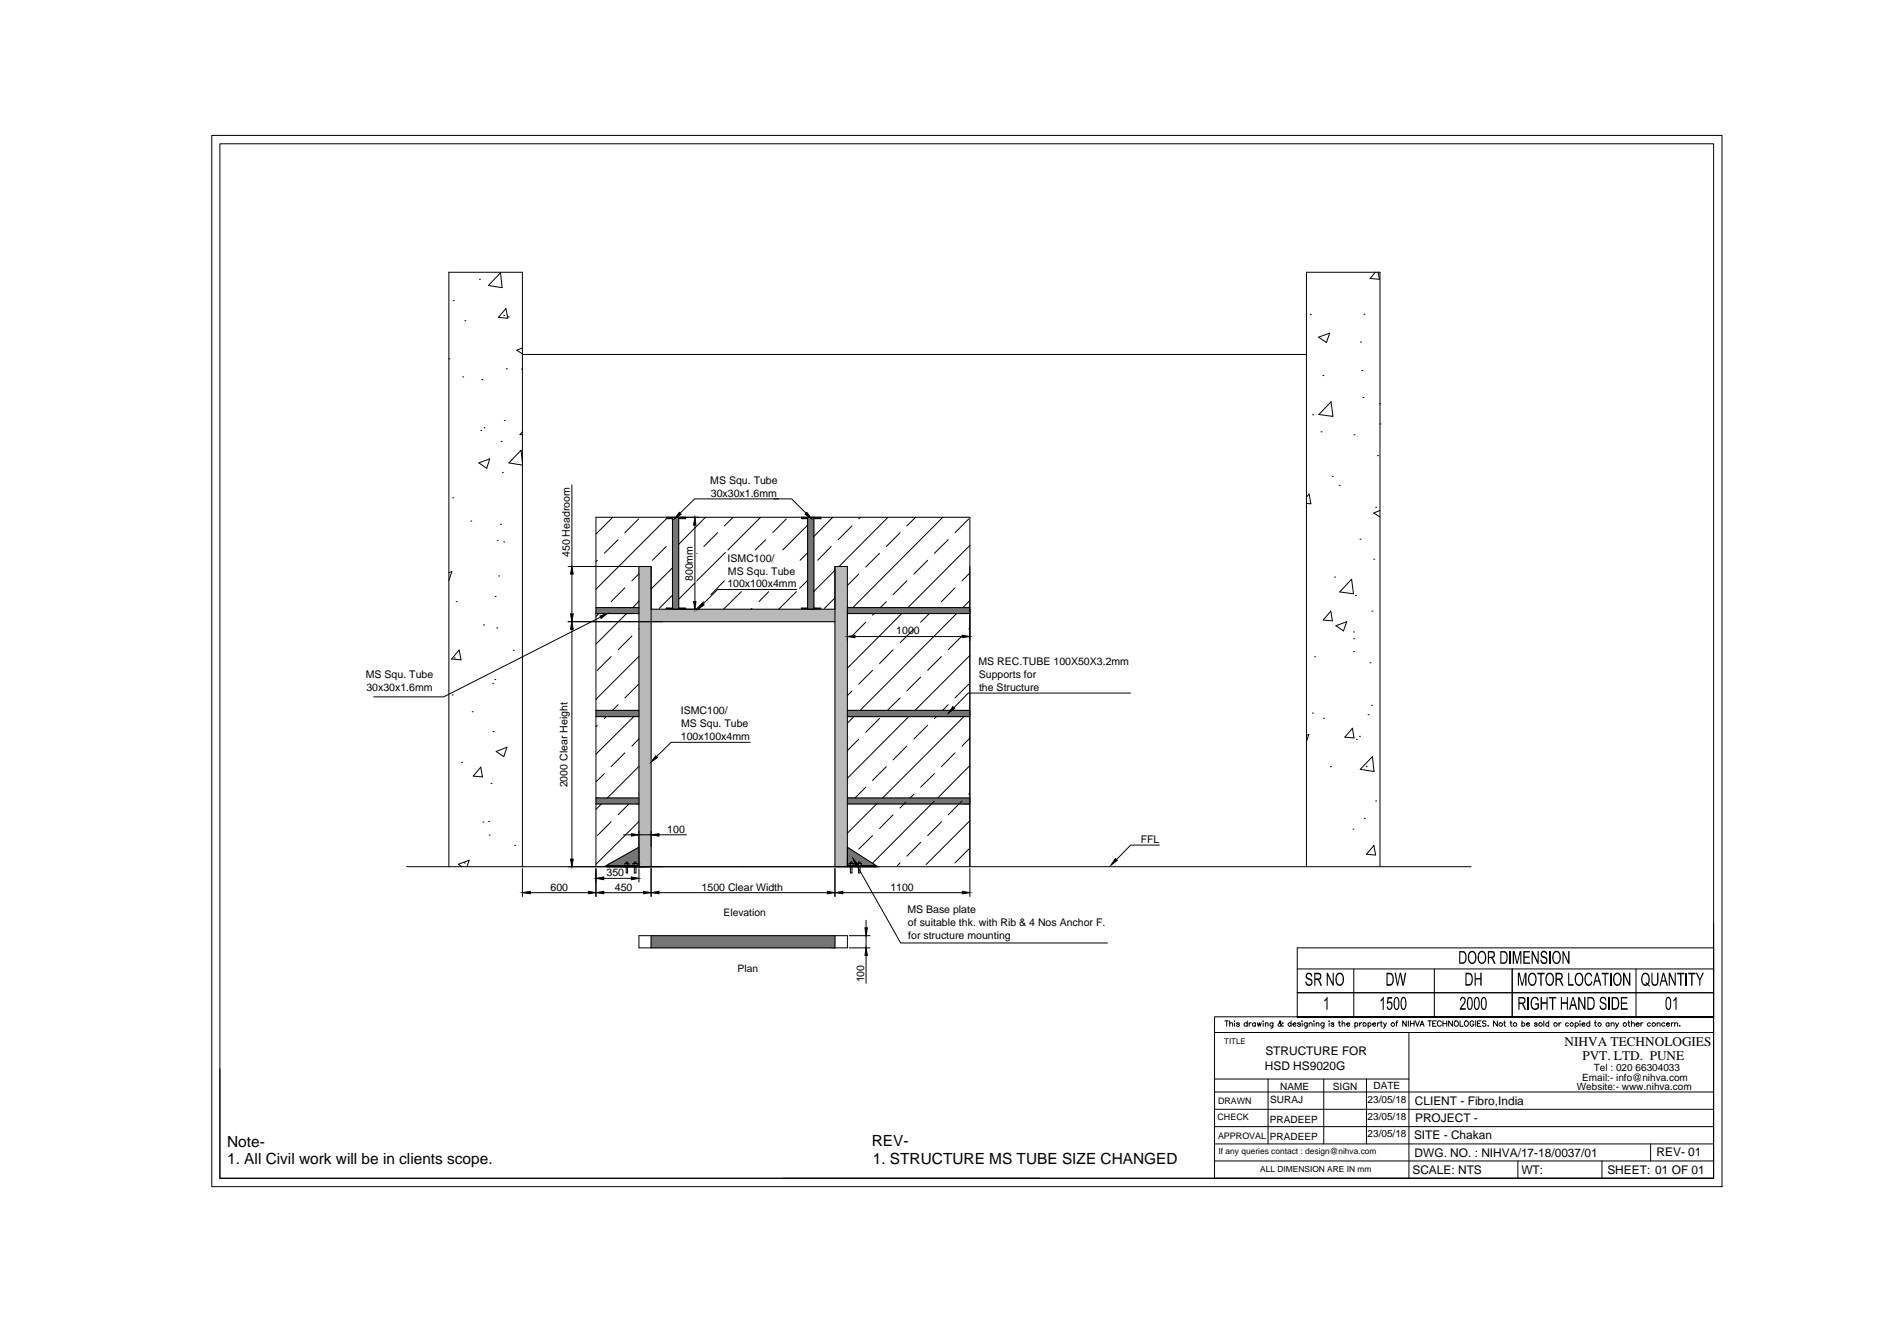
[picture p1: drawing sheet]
<svg xmlns="http://www.w3.org/2000/svg" width="297mm" height="210mm" viewBox="0 0 297 210" stroke-linecap="round" stroke-linejoin="round" font-family="sans-serif">
<!-- layer: 0 -->
<g fill="#b9b9b9" stroke="#b9b9b9" stroke-width=".16">
<path d="M102 95.4v1.9h28.7zM102 95.4h28.7v1.9z"/>
<path d="M130.7 88.7v47h2zM130.7 88.7h2v47z"/>
<path d="M100 88.7v47h2zM100 88.7h2v47z"/>
</g>
<g fill="#757575" stroke="#757575" stroke-width=".16">
<path d="M95.9 134.9l4.1-2.3v2.3z"/>
<path d="M132.7 132.6l3.6 2.3h-3.6z"/>
<path d="M105.3 81v14.4h1zM105.3 81h1v14.4z"/>
<path d="M93.3 95.1v.9h6.7zM93.3 95.1h6.7v.9z"/>
<path d="M93.3 111.2v1h6.7zM93.3 111.2h6.7v1z"/>
<path d="M93.3 124.9v.9h6.7zM93.3 124.9h6.7v.9z"/>
<path d="M132.7 124.9v.9h19.2zM132.7 124.9h19.2v.9z"/>
<path d="M132.7 111.2v1h19.2zM132.7 111.2h19.2v1z"/>
<path d="M132.7 95.1v.9h19.2zM132.7 95.1h19.2v.9z"/>
<path d="M126.5 81v14.4h.9zM126.5 81h.9v14.4z"/>
<path d="M99.6 134.9v.3h.4zM99.6 134.9h.4v.3z"/>
<path d="M98.3 134.9v.3h1zM98.3 134.9h1v.3z"/>
<path d="M95.5 135.2h2.6l-2.2-.3zM95.9 134.9h2.2v.3z"/>
<path d="M99.8 135.2v.3h.2zM99.8 135.2h.2v.3z"/>
<path d="M98.5 135.2v.3h.6zM98.5 135.2h.6v.3z"/>
<path d="M94.9 135.5h2.9l-2.3-.3zM95.5 135.2h2.3v.3z"/>
<path d="M132.7 135.5v.2h.5zM132.7 135.5h.5v.2z"/>
<path d="M134.7 135.5v.2h2.5zM134.7 135.5h2.5v.2z"/>
<path d="M133.4 135.5v.2h1zM133.4 135.5h1v.2z"/>
<path d="M134.7 134.9v.3h2zM134.7 134.9h1.6l.4 .3z"/>
<path d="M133.4 134.9v.3h1zM133.4 134.9h1v.3z"/>
<path d="M132.7 134.9v.3h.5zM132.7 134.9h.5v.3z"/>
<path d="M134.9 135.2v.3h2.3zM134.9 135.2h1.8l.5 .3z"/>
<path d="M133.6 135.2v.3h.7zM133.6 135.2h.7v.3z"/>
<path d="M132.7 135.2v.3h.2zM132.7 135.2h.2v.3z"/>
<path d="M94.9 135.5v.2h3.2zM94.9 135.5h3.2v.2z"/>
<path d="M99.6 135.5v.2h.4zM99.6 135.5h.4v.2z"/>
<path d="M98.3 135.5v.2h1zM98.3 135.5h1v.2z"/>
<path d="M102 146.5v1.9h28.7zM102 146.5h28.7v1.9z"/>
<path d="M104.3 95.2v.2h1zM104.3 95.2h1v.2z"/>
<path d="M127.4 95.2v.2h1.1zM127.4 95.2h1.1v.2z"/>
<path d="M125.5 95.2v.2h1zM125.5 95.2h1v.2z"/>
<path d="M127.4 81v.2h1.1zM127.4 81h1.1v.2z"/>
<path d="M125.5 81v.2h1zM125.5 81h1v.2z"/>
<path d="M104.3 81v.2h1zM104.3 81h1v.2z"/>
<path d="M106.3 81v.2h1.1zM106.3 81h1.1v.2z"/>
<path d="M106.3 95.2v.2h1.1zM106.3 95.2h1.1v.2z"/>
</g>
<g fill="none" stroke="#000" stroke-width=".16">
<path d="M33.2 21.2h236.4v164.5h-236.4zM34.4 22.5h233.9v161.9h-233.9zM70.3 56.2h.1M71 47.1h.1M72.4 59h.1M72.8 50.2h.1M75.1 43.7h.1M75.5 59.4h.1M78.4 42.7l.2 2.3-2.1-.3zM78.9 49.4h.1M79.2 48.3l.3 1.5-1.5-.1zM79.3 57.7h.1"/>
<path d="M79.6 49.6h.1M81.7 57.8h.1M81.8 54.5l-.9 .3 .9 .6M81.8 55.5h122.8M205.2 49.2h.1M206.5 52.8l1.7-.7-.5 1.5zM207.2 58.8h.1M213 53.5h.1M213.2 58h.1M213.6 49.2h.1M215.4 42.6l-.9 1 1.5 .1-.2-1.1M70.9 77.9h.1"/>
<path d="M75 72.5l1.7-.7-.5 1.5zM75.3 67.4h.1M75.8 67h.1M78.5 69.1h.1M78.7 73.9h.1M79 65.8h.1M81.8 72.4l-.2-1.9-1.9 2 2.1 .3M81.8 67.6l-.4 .4 .4 .1M89.5 75.9v12.8M121.2 78.1h2.8l2.2 2.2M121.9 78.1h-13.1l-2.3 2.2M204.6 77.8l.4-.5 .2 1.6"/>
<path d="M204.6 78.8l.7 .1M205.5 64.9h.1M206.9 67.6h.1M208.4 62.9l.3 2.3-2.2-.3zM208.6 74.6h.1M209.7 76h.1M212 68.1h.1M213.4 62.2h.1M215.4 79.4h.1M215.7 71.3h.1M216 63.2h.1M216.1 66.4h.1"/>
<path d="M216.1 79.9l-1 .4 1 .6M70.3 89.6l.5-.1-.5 1.4M71.4 94.2h.1M73.7 81.6h.1M75.7 97.8h.1M77.5 93.4h.1M77.8 98.3h.1M77.9 84.6h.1M78.1 90.2h.1M78.4 82.1h.1M78.9 84.8h.1M89 88.7h13v47"/>
<path d="M89 97.3h41.7M89.5 89.9v6.2M89.5 98.5v36M93.3 95.1h6.7M93.3 96h6.7M93.5 87.7l-.2 .2M93.8 96l-.5 .5M94 96.6l-24.5 12.5h-11M95.9 81l-2.6 2.6M96.8 84.5l-2.2 2.1M97.8 92l-2.1 2.2M98.1 96l-4.8 4.8"/>
<path d="M98.9 99.6l-2.1 2.1M100 81.2l-2.2 2.2M100 94.1l-.9 1M100 89.8l-1.1 1.1M100 98.4v.1M100 88.7v47M102 95.4h28.7M104.3 85.5l-2.1 2.2M104.6 81l-11.3 11.2M105.3 95.2h-1v.2h3.1v-.2h-1.1M105.3 81.2h-1v-.2h3.1v.2h-1.1M105.3 88.9l-3.3 3.3"/>
<path d="M105.3 93.2l-2.1 2M105.3 81v14.4M106.3 81v14.4M108.8 91.3l-2.5 2.5M108.8 82.2v12M109.1 86.6h.1M110.2 94.2l-1.2 1.2M110.5 81l-4.2 4.2M112.4 83.4l-2.2 2.1M113.4 90.9l-2.1 2.2M113.6 86.5l-4.5 4.4M114.8 81l-1.4 1.3"/>
<path d="M116.1 92.6l-2.8 2.8M117.7 95.2l-.1 .2M119.1 81l-5.1 5.1M119.9 84.5l-1.6 1.6M120.4 92.6l-1.6 1.6M123.1 81.2l-2.1 2.2M124.7 92.6l-2.8 2.8M124.8 92.3h-12.4l-2.3 2.2M126.5 95.2h-1v.2h3v-.2h-1.1M126.5 81.2h-1v-.2h3v.2h-1.1M126.5 82.2l-3.9 3.9M126.5 90.8l-1.3 1.3"/>
<path d="M126.5 86.5l-1.2 1.2M126.5 95.2h-.1M126.5 81v14.4M127.4 81v14.4M130.1 85.5l-2.1 2.2M130.4 81l-3 3M130.7 89.3l-3.3 3.3M130.7 93.6l-1.6 1.6M132.7 95.1h19.2M132.7 96h19.2M133.4 82.3l-2.2 2.2M133.9 99.6h16.8"/>
<path d="M134.5 89.9l-1.8 1.7M134.7 81l-.2 .2M135.6 97.4l-2.2 2.2M136.9 96l-.3 .3M137.7 86.6l-2.1 2.2M138.8 94.2l-.9 .9M139 81l-7.6 7.7M140.9 83.4l-2.1 2.1M141.2 96l-8.5 8.6M142 90.9l-2.2 2.2M143.1 98.5l-2.2 2.1M143.4 81l-1.4 1.3"/>
<path d="M145.3 87.7l-2.2 2.2M145.5 96l-1.3 1.4M147.6 81l-14.1 14.1M148.5 84.5l-2.2 2.1M149.5 92l-2.1 2.2M149.8 96l-15.1 15.2M150.6 99.6l-2.1 2.1M151.7 81.2l-2.2 2.2M151.9 85.4l-9.7 9.7M151.9 94l-1.1 1.1M151.9 89.7l-1.3 1.2M151.9 98.3l-.2 .2"/>
<path d="M208.4 95.7l.2 1.5-1.4-.1zM209 90.3h.1M209.2 97.9l1.7-.6-.5 1.4zM211.6 90.7l.3 2.2-2.1-.2zM211.9 98.9h.1M212 100h.1M212.2 93.2h.1M213 84.4h.1M214.8 95.7h.1M215.1 87.5h.1M70.8 108.8h.1M71.1 103h.1"/>
<path d="M71.9 101.8l.3 1.5-1.5-.1zM72.3 119.3h.1M73.9 111.4h.1M77.1 107h.1M77.2 114.5h.1M77.5 106.4h.1M77.7 117.6l1.7-.6-.5 1.4zM80.4 101.8h.1M93.3 111.2h6.7M93.3 112.2h6.7M93.5 113.5l-.2 .2M94.9 112.2l-.3 .3"/>
<path d="M95.7 102.8l-2.2 2.1M96.8 110.3l-.9 .9M97.8 117.8l-2.1 2.2M99.2 112.2l-5.9 5.9M100 107.1l-2.2 2.1M100 120l-4.9 4.9M100 102.7l-6.7 6.8M100 115.6l-1.1 1.2M117.5 116.2h-12.4l-2.3 2.2M132.7 111.2h19.2M132.7 112.2h19.2M133.4 108.1l-.7 .8"/>
<path d="M133.7 112.2l-1 1M134.5 115.7l-1.8 1.8M136.6 104.9l-2.1 2.2M137.7 112.5l-2.1 2.1M139.8 101.7l-2.1 2.2M140.9 109.2l-1.9 2M142 116.8l-2.2 2.1M142.3 112.2l-9.6 9.6M144.2 106l-2.2 2.1M145.3 113.5l-2.2 2.2M146.6 112.2l-.3 .3M147.4 102.8l-2.1 2.1"/>
<path d="M148.5 110.3l-.9 .9M149.5 117.8l-2.1 2.2M150.9 112.2l-12.7 12.7M151.7 107.1l-2.2 2.1M151.9 119.8l-5.1 5.1M151.9 115.6l-1.3 1.2M151.9 102.6l-8.6 8.6M177 108.5h-25.4l-2.2 2.3M204.6 115.1l.3-.1-.3 1.1M205.5 111.6h.1M205.8 102.8h.1M207.2 112.4h.1"/>
<path d="M211.8 114l.2 1.5-1.4-.1zM211.9 102h.1M212.4 115.7h.1M212.9 115.3h.1M214.2 111.9h.1M214.5 103.7h.1M214.8 110.4h.1M214.9 118.4l.3 2.4-2.2-.4zM63.7 135.7h166.6M70.3 135.7v-93.1h11.5v93.1M72.3 135.7l-.5-.4 1.7-.7-.4 1.1M72.7 135.1h.1"/>
<path d="M75.3 120.1l.2 1.5-1.4-.1zM75.6 128.7h.1M76.5 128.6h.1M76.6 130.7h.1M76.9 122.6h.1M80.6 132.3h.1M81.8 136v4.3M83 139.7h9.1M93.3 135.7v-54.7h58.6v54.7M93.3 136v4.3M93.3 124.9h6.7M93.3 125.8h6.7"/>
<path d="M94.2 125.8l-.9 .9M94.5 139.7h6.3M94.5 137.5h4.4M94.6 121.1l-1.3 1.3M94.9 135.5h5.1M94.9 135.5v.2M95.7 128.6l-2.2 2.2M97.6 130.7h1.3M97.8 135.5v-.3h.7v.3M98.1 134.9h.2v1.7h-.2zM98.5 125.8l-1.7 1.7M99.1 135.5v-.3h.7v.3"/>
<path d="M99.3 134.9h.3v1.7h-.3zM100 124.3h.1M100 128.6l-6.7 6.7M100 136v2.1M100 130.7h2M100 132.6l-5.1 2.9M102 136v4.3M103.2 139.7h26.4M103.2 130.7h4.3M130.7 135.7v-47h2v47M130.7 136v4.3M132 139.7h18.7"/>
<path d="M132.7 124.9h19.2M132.7 125.8h19.2M132.7 135.5h4.5M132.7 132.6l4.5 2.9M132.9 135.5v-.3h.7v.3M133.2 134.9h.2v1.7h-.2zM134.2 135.5l6.8 12.1h32.4M134.3 135.5v-.3h.6v.3M134.4 134.9h.3v1.7h-.3zM135.6 123.2l-1.7 1.7M136.6 130.8l-2.1 2.1M137.2 135.5v.2"/>
<path d="M137.4 125.7l-4.7 4.7M138.8 120l-2.2 2.2M139.8 127.5l-2.1 2.2M140.9 135.1l-.4 .4M141.8 125.5l-.9 1M143.1 124.3l-.6 .6M144.2 131.9l-2.2 2.1M146.3 125.4l-10.2 10.3M146.3 121.1l-2.1 2.1M147.4 128.6l-2.1 2.2M150.6 125.4l-2.1 2.1M151.7 132.9l-2.2 2.2"/>
<path d="M151.9 124.1l-.2 .2M151.9 128.5l-6.9 6.8M151.9 136v4.3M181.5 132.3h-4.4l-2.3 2.3M204.6 135.7v-93.1h11.5v93.1M208.3 120h.1M211.9 129.8h.1M213.6 128.1h.1M213.9 120h.1M215.1 132.3l.3 1.5-1.4-.1 1.2-1.4M215.4 125.4h.1M100 146.5h32.7v1.9h-32.7z"/>
<path d="M102 146.5v1.9M130.7 146.5v1.9M133 146.5h3.2M133 148.4h3.2M135.6 144v1.2M135.6 146.5v1.9M135.6 149.5v4.4M190.2 159.2h78.1v2.4h-78.1zM191.8 159.8h.5M192.1 159.8v.8M192.5 159.8v.8M193.3 159.8v.1z"/>
<path d="M195.3 159.8v.8M197.8 159.8v.1zM202.2 159.8v.8M203.1 155.4h65.2M203.1 151.7h65.2M203.9 159.8v.1zM205.8 159.8v.1zM208.1 159.8v.1zM209.7 159.8v.7l.2 .1M210.2 159.8v.8M212 151.7v7.5M216.3 159.8v.7l.2 .1"/>
<path d="M218.9 159.8l-.2 .2v.6M220.2 159.8v.8l-.6-.8v.8M220.5 159.8v.8M220.9 159.8v.8M221.4 159.8v.8M221.6 159.8l.3 .8 .4-.8M223.6 159.8h.5M223.9 159.8v.8M224.6 151.7v7.5M224.9 159.8h-.6v.8h.6M225.9 159.8v.8M226.5 159.8v.8"/>
<path d="M227.4 159.8v.8l-.6-.8v.8M227.8 159.9a.37 .37 0 0 1 .5 .1 .37 .37 0 0 1 0 .5 .37 .37 0 0 1-.5 0zM228.6 159.8v.8h.5M229.4 159.9a.36 .36 0 0 1 .5 .3 .36 .36 0 0 1-.5 .3l-.1-.2zM231.1 159.8v.8M231.9 159.8h-.5v.8h.5M232.7 159.9l-.2-.1-.4 .1 .2 .3 .4 .2v.1l-.2 .1-.4-.1M234.5 159.8v.8l-.6-.8v.8M235.6 159.8v.7l.2 .1M236.6 159.8v.7l.2 .1M236.8 151.7v7.5M238.3 159.8v.8"/>
<path d="M241.7 159.8v.8M242.5 159.8v.8M247.4 159.8v.1zM248.9 159.8v.8M249.8 159.8v.7l.2 .1M255 159.8v.7l.2 .1M255.5 159.8v.8M256.2 151.7v7.5M268.3 144.6v14.6h-65.2v-10.8h65.2M34.4 167.3v17.1h233.9M190.2 179.1h78.1M190.2 176.3h78.1"/>
<path d="M190.2 173.6h78.1M190.2 170.9h78.1M190.2 168.9h30.4M192.5 160.2l.3-.1h.2v.5M193.3 160.1v.5M194.1 160.2l-.2-.1-.3 .1 .4 .2v.2h-.2l-.2-.1M195.3 160.2a.28 .28 0 0 0-.4 0 .28 .28 0 0 0 0 .4 .28 .28 0 0 0 .4-.1M195.6 160.1v.5M195.9 160.1l-.3 .2M196.6 160.2a.26 .26 0 0 0-.4 0 .26 .26 0 0 0 0 .4 .26 .26 0 0 0 .4-.1M196.6 160.1v.5M196.9 160.1l.1 .5 .2-.5 .1 .5 .2-.5"/>
<path d="M197.8 160.1v.5M198.1 160.2l.2-.1h.2l.1 .5M198.1 160.1v.5M198.6 168.9v10.2M199.3 160.1v.8h-.3M199.3 160.2a.26 .26 0 0 0-.4 0 .26 .26 0 0 0 0 .4 .26 .26 0 0 0 .4-.1M200.9 160.2l-.1-.1a.51 .51 0 0 1-.6 .5v-.3l.3-.2v-.3l-.2 .1 .1 .2 .3 .5h.2M202.2 160.2a.26 .26 0 0 0-.4 0 .26 .26 0 0 0 0 .4 .26 .26 0 0 0 .4-.1M202.5 160.3h.4v-.1a.26 .26 0 0 0-.4 0 .26 .26 0 0 0 0 .4 .26 .26 0 0 0 .4-.1M203.6 160.2l-.1-.1-.3 .1 .4 .2v.2h-.3l-.1-.1M203.9 160.1v.5M204.7 160.1v.8h-.4"/>
<path d="M204.7 160.2a.28 .28 0 0 0-.4 0 .28 .28 0 0 0 0 .4 .28 .28 0 0 0 .4-.1M205 160.2l.2-.1h.2l.1 .5M205 160.1v.5M205.8 160.1v.5M206.1 160.2l.2-.1h.2v.5M206.1 160.1v.5M207.3 168.9v10.2M207.3 160.1v.8h-.4M207.3 160.2a.28 .28 0 0 0-.4 0 .28 .28 0 0 0 0 .4 .28 .28 0 0 0 .4-.1M208.1 160.1v.5M208.8 160.2l-.1-.1-.3 .1 .4 .2v.2h-.2l-.2-.1M209.6 160.1h.3"/>
<path d="M210.2 160.2l.1-.1h.2l.1 .5M210.9 160.3h.4a.25 .25 0 0 0-.3-.2 .25 .25 0 0 0-.1 .4l.2 .1 .2-.1M212.1 160.2a.26 .26 0 0 1 .4 0 .26 .26 0 0 1 0 .4 .26 .26 0 0 1-.4-.1M212.1 160.1v.8M212.9 160.1v.5M213.2 160.1l-.3 .2M214 168.9v10.2M214.2 160.2a.26 .26 0 0 1 .4 0 .26 .26 0 0 1 0 .4 .26 .26 0 0 1-.4-.1M214.2 160.1v.8M214.9 160.3h.5v-.1a.26 .26 0 0 0-.4 0 .26 .26 0 0 0 0 .4 .26 .26 0 0 0 .4-.1M215.7 160.1v.5M216 160.1l-.3 .2"/>
<path d="M216.2 160.1h.2M216.6 160.1l.3 .5 .2-.5M216.9 160.6l-.3 .3M218.5 160.1h.3M220.6 161.6v22.8M220.9 160.2h.5M222.3 160.6l.4-.8 .3 .8M222.5 160.3h.4M224.3 160.2h.4M225.7 160a.4 .4 0 0 0-.7 0 .4 .4 0 0 0 .3 .6h.3l.1-.2M225.9 160.2h.6M230.8 160a.35 .35 0 0 0-.6-.1 .35 .35 0 0 0 0 .5 .28 .28 0 0 0 .4 .2 .28 .28 0 0 0 .2-.3h-.2"/>
<path d="M231.4 160.2h.3M233 160.6h.1M235.5 160.1h.2M236.4 160.1h.3M238.3 160.2a.26 .26 0 0 1 .4 0 .26 .26 0 0 1 0 .4 .26 .26 0 0 1-.4-.1M239 160.3h.5a.25 .25 0 0 0-.4-.2 .25 .25 0 0 0 0 .4l.1 .1 .3-.1M240.7 160.2l-.1-.1-.3 .1 .4 .2v.2h-.3l-.1-.1M242.5 160.2a.26 .26 0 0 0-.4 0 .26 .26 0 0 0 0 .4 .26 .26 0 0 0 .4-.1M244.1 160.1v.5M244.4 160.1l-.3 .2M245.6 160.2a.26 .26 0 0 0-.4 0 .26 .26 0 0 0 0 .4 .26 .26 0 0 0 .4-.1M246.6 160.2a.28 .28 0 0 1 .5 0 .28 .28 0 0 1 0 .4 .28 .28 0 0 1-.5-.1"/>
<path d="M246.6 160.1v.8M247.4 160.1v.5M247.7 160.3h.5v-.1a.26 .26 0 0 0-.4 0 .26 .26 0 0 0 0 .4 .26 .26 0 0 0 .4-.1M248.9 160.2a.28 .28 0 0 0-.4 0 .28 .28 0 0 0 0 .4 .28 .28 0 0 0 .4-.1M249.7 160.1h.3M251.9 160.2a.26 .26 0 0 0-.3 0 .26 .26 0 0 0 0 .4 .26 .26 0 0 0 .3-.1M251.9 160.1v.5M252.3 160.2l.2-.1h.2v.5M252.3 160.1v.5M253 160.1l.2 .5 .3-.5M253.2 160.6l-.3 .3M254.9 160.1h.3"/>
<path d="M255.5 160.2l.2-.1h.2v.5M256.2 160.3h.5a.28 .28 0 0 0-.4-.1 .28 .28 0 0 0 0 .4 .28 .28 0 0 0 .4-.1M256.9 160.1v.5M257.3 160.1l-.4 .2M258.4 160.2a.26 .26 0 0 0-.4 0 .26 .26 0 0 0 0 .4 .26 .26 0 0 0 .4-.1M258.5 179.1v2.6M259.5 160.2l.2-.1h.2v.5M259.5 160.1v.5M260.7 160.2a.28 .28 0 0 0-.4 0 .28 .28 0 0 0 0 .4 .28 .28 0 0 0 .4-.1M261 160.3h.4a.25 .25 0 0 0-.3-.2 .25 .25 0 0 0-.1 .4l.1 .1 .3-.1M261.7 160.1v.5M262 160.1l-.3 .2"/>
<path d="M262.2 160.2l.2-.1h.3v.5M262.2 160.1v.5M263 160.6h.1M268.3 161.6v22.8M268.3 161.6h-78.1v22.8M190.2 181.7h78.1M237.7 181.7v2.7M250.8 181.7v2.7"/>
<circle cx="213.7" cy="160.3" r=".27"/>
<circle cx="218.1" cy="160.4" r=".28"/>
<circle cx="235" cy="160.4" r=".28"/>
<circle cx="237.2" cy="160.4" r=".28"/>
<circle cx="241.2" cy="160.4" r=".28"/>
<circle cx="243.6" cy="160.4" r=".28"/>
<circle cx="246.1" cy="160.4" r=".27"/>
<circle cx="250.5" cy="160.4" r=".27"/>
<circle cx="254.4" cy="160.4" r=".28"/>
<circle cx="258.9" cy="160.4" r=".28"/>
</g>
<g fill="#000" stroke="#000" stroke-width=".16">
<path d="M89.5 97.3l.3 1.2h-.5zM89.3 96.1h.5l-.3 1.2zM89.5 88.7l.3 1.2h-.5zM94 96.4l1.1-.4-1 .8zM106.4 80.2l.3 .3-1.1 .7zM108.8 81l.2 1.2h-.4zM108.6 94.2h.4l-.2 1.2zM110 94.4l.3 .3-1 .7zM126.3 80.2l.8 1-1-.7zM132.7 99.6l1.2-.2v.4zM150.7 99.4l1.2 .2-1.2 .2zM102.7 118.3l.3 .3-1 .7z"/>
<path d="M149.2 110.6l.3 .3-1 .7zM81.8 139.7l1.2-.2v.4zM89.3 134.5h.5l-.3 1.2zM92.1 139.5l1.2 .2-1.2 .2zM93.3 137.5l1.2-.2v.4zM93.3 139.7l1.2-.2v.4zM98.9 137.3l1.1 .2-1.1 .2zM98.9 130.5l1.1 .2-1.1 .2zM100.8 139.5l1.2 .2-1.2 .2zM102 139.7l1.2-.2v.4zM102 130.7l1.2-.2v.4zM129.6 139.5l1.1 .2-1.1 .2z"/>
<path d="M130.7 139.7l1.3-.2v.4zM133.6 134.4l.7 .9-.3 .2zM150.7 139.5l1.2 .2-1.2 .2zM174.6 134.4l.3 .3-.9 .7zM135.4 145.2h.4l-.2 1.3zM135.6 148.4l.2 1.1h-.4z"/>
</g>
<g fill="#000">
<path d="M204.6 152.3h.6l.3 .6-.2-.1a.32 .32 0 0 0-.3-.3 .32 .32 0 0 0-.4 .3 .32 .32 0 0 0 .4 .3l.2 .1a.56 .56 0 0 1 .2 .9 .56 .56 0 0 1-1-.2v-.2l.2-.1a.38 .38 0 0 0 .2 .5 .38 .38 0 0 0 .5-.2 .38 .38 0 0 0-.2-.5l-.4-.1a.59 .59 0 0 1-.1-1zM207.7 152.3h.2l.8 1.6v-1.6h.1v2h-.1l-.8-1.6v1.6h-.2zM207.7 156h.2v2.1h-.2v-1.6l-.3 .3v-.3l.3-.2zM216.5 156h.2v2.1h-.2v-1.6l-.3 .3v-.3l.3-.2zM217.3 156.1h.7v.2h-.6v.5a.44 .44 0 0 1 .5 0 .44 .44 0 0 1 .1 .5v.4l-.1 .2a.42 .42 0 0 1-.5 .1 .42 .42 0 0 1-.3-.4l.2-.1a.3 .3 0 0 0 .4 .3 .3 .3 0 0 0 .2-.4 .3 .3 0 0 0-.2-.4 .3 .3 0 0 0-.4 .1h-.2zM218.4 152.3h.2l.2 1.7 .4-1.7h.2l.3 1.7 .3-1.7h.2l-.4 2h-.2l-.3-1.8-.4 1.8h-.1zM228.7 156.2h.1a.52 .52 0 0 1 .7 .1 .52 .52 0 0 1-.1 .7l-.6 .8h.7v.3h-.9l.1-.5 .5-.7a.32 .32 0 0 0 .1-.4 .32 .32 0 0 0-.4-.1l-.1 .3-.2-.1zM230.9 152.3h.2v.8h.7v-.8h.2v2h-.2v-1h-.7v1h-.2zM236.4 148.9h.2v2h-.2zM236.9 148.9h.3l.3 1.7 .5-1.7h.2v2h-.1v-1.7l-.5 1.7h-.1l-.4-1.7v1.7h-.2zM237.7 152.3h.3l.4 1.7 .4-1.7h.2v2h-.2v-1.7l-.4 1.7h-.1l-.5-1.7v1.7h-.1zM238.5 148.9h1v.2h-.8v.6h.8v.2h-.8v.8h.9v.2h-1.1z"/>
<path d="M239.2 156.1h.2v2h-.2zM239.8 148.9h.2l.8 1.5v-1.5h.1v2h-.1l-.8-1.6v1.6h-.2zM239.9 156.2l.3-.2a.6 .6 0 0 1 .7 .6l-.1 .1a.47 .47 0 0 0-.6-.4 .47 .47 0 0 0-.3 .6v.5l.1 .3a.44 .44 0 0 0 .8-.1v-.3h-.4v-.3h.6l-.1 .8-.3 .3h-.3l-.5-.3-.1-.5v-.5zM240.7 152.3h1.2v.2h-.5v1.8h-.2v-1.8h-.5zM241.4 149l.3-.2a.58 .58 0 0 1 .6 .6h-.2a.33 .33 0 0 0-.3-.4 .33 .33 0 0 0-.4 .4 .33 .33 0 0 0 .4 .3h.1a.59 .59 0 0 1 .5 .7 .59 .59 0 0 1-.6 .5 .59 .59 0 0 1-.6-.6l.2-.1a.38 .38 0 0 0 .4 .5 .38 .38 0 0 0 .2-.6l-.6-.3-.2-.3zM241.2 156.1h.2v.8h.8v-.8h.1v2h-.1v-1h-.8v1h-.2zM242.6 148.9h.2v2h-.2zM242.5 156.1h1.2v.2h-.5v1.8h-.2v-1.8h-.5zM244.4 156.1h.2v.8h.7v-.8h.2v2h-.2v-1h-.7v1h-.2zM244.7 148.9h.1l.7 1.5v-1.5h.3v2h-.3l-.7-1.6v1.6h-.1zM245.5 152.3h.2v1.7h.7v.3h-.9zM247.1 156.1h.2l.7 1.5v-1.5h.3v2h-.3l-.7-1.6v1.6h-.2z"/>
<path d="M248.3 152.5a.53 .53 0 0 1 .7-.2 .53 .53 0 0 1 .3 .5l-.2 .1a.41 .41 0 0 0-.4-.4 .41 .41 0 0 0-.4 .5v.6a.42 .42 0 0 0 .4 .5 .42 .42 0 0 0 .4-.5l.3 .1-.1 .3-.2 .2-.3 .1a.89 .89 0 0 1-.7-1.2zM250.6 156.2l.2-.2 .5 .1 .2 .3v.2h-.2a.34 .34 0 0 0-.3-.4 .34 .34 0 0 0-.3 .4 .34 .34 0 0 0 .4 .3l.4 .3 .1 .5-.4 .4-.4-.1a.47 .47 0 0 1-.3-.5l.1-.1a.38 .38 0 0 0 .2 .5 .38 .38 0 0 0 .5-.2 .38 .38 0 0 0-.1-.5l-.5-.2-.2-.2v-.4zM250.8 152.3h1.1v.2h-.5v1.8h-.1v-1.8h-.5zM251.9 156.1h.2v2h-.2zM253.8 156.1h1v.2h-.8v.6h.8v.2h-.8v.7h.9v.3h-1.1zM254.1 152.3h.3l.7 1.6v-1.6h.2v2h-.2l-.7-1.6v1.6h-.3zM258.6 152.3h.2v1.2a.4 .4 0 0 0 .3 .6 .4 .4 0 0 0 .4-.6v-1.2h.2l-.1 1.7-.2 .2-.2 .1a.65 .65 0 0 1-.6-.9zM261.3 152.3h.2l.7 1.6v-1.6h.2v2h-.2l-.7-1.6v1.6h-.2zM262.4 156h.1v2.1h-.1v-1.6l-.4 .3v-.3zM262.6 152.3h1.2v.2h-.5v1.8h-.2v-1.8h-.5zM264.3 152.3h1.2v.2h-.5v1.8h-.2v-1.8h-.5zM265.5 152.3h.2l.5 .9 .4-.9h.2l-.6 1.1v.9h-.1v-.9z"/>
<path d="M205.8 152.3h.6a.6 .6 0 0 1 .5 .5 .6 .6 0 0 1-.4 .6l.2 .1 .3 .8h-.2l-.5-.9h-.3v.9h-.2zM206 152.5v.6h.3a.32 .32 0 0 0 .4-.2 .32 .32 0 0 0-.3-.4z"/>
<path d="M209.3 152.5l.3-.2a.85 .85 0 0 1 .9 1.1l-.1 .5-.3 .3-.2 .1-.4-.1-.2-.2-.2-.5v-.7zM209.6 152.5l-.3 .4v.7l.2 .4a.5 .5 0 0 0 .6-.1 .5 .5 0 0 0 .1-.6v-.4l-.1-.3a.33 .33 0 0 0-.5-.1z"/>
<path d="M217.1 152.3h.8l.3 .3v1l-.1 .4-.2 .2-.8 .1zM217.3 152.5v1.5h.3a.63 .63 0 0 0 .5-.8l-.1-.2a.51 .51 0 0 0-.4-.5z"/>
<path d="M218.4 156.2a.44 .44 0 0 1 .5-.1 .44 .44 0 0 1 .2 .6l-.1 1a.39 .39 0 0 1-.4 .4 .39 .39 0 0 1-.3-.5l-.1-.8zM218.5 156.3l-.1 .2v.9a.34 .34 0 0 0 .4 .4l.2-.4-.1-.7a.32 .32 0 0 0-.4-.4z"/>
<path d="M219.5 156.2a.47 .47 0 0 1 .5 0 .47 .47 0 0 1 .2 .5v.9a.43 .43 0 0 1-.4 .5 .43 .43 0 0 1-.5-.5v-.9zM219.6 156.3l-.1 .5v.7a.25 .25 0 0 0 .2 .3 .25 .25 0 0 0 .3-.1v-1a.29 .29 0 0 0 0-.4 .29 .29 0 0 0-.4 0z"/>
<path d="M228.5 148.9h.6a.92 .92 0 0 1 .5 1.2l-.1 .5-.2 .2-.8 .1zM228.7 149.1v1.6h.3a.83 .83 0 0 0 .4-1.2 .44 .44 0 0 0-.4-.4z"/>
<path d="M229.5 152.3h.7l.3 .3 .1 1.1-.2 .4-.3 .2h-.6zM229.6 152.5v1.5h.4a.73 .73 0 0 0 .4-1l-.1-.2a.31 .31 0 0 0-.4-.3z"/>
<path d="M229.8 156.2h.1a.36 .36 0 0 1 .4-.1 .36 .36 0 0 1 .2 .3l.1 .3-.1 1.1a.42 .42 0 0 1-.5 .3 .42 .42 0 0 1-.3-.5v-.7zM230 156.3l-.1 .3v1a.25 .25 0 0 0 .3 .3 .25 .25 0 0 0 .2-.4v-.8a.33 .33 0 0 0-.4-.4z"/>
<path d="M230 149.1l.2-.2 .5-.1 .3 .3 .2 1-.3 .6a.63 .63 0 0 1-.7 .1 .63 .63 0 0 1-.3-.7l-.1-.5zM230.2 149.2l-.1 .3v.8a.43 .43 0 0 0 .5 .4 .43 .43 0 0 0 .3-.5v-.7a.43 .43 0 0 0-.2-.4 .43 .43 0 0 0-.5 .1z"/>
<path d="M230.9 156.2a.44 .44 0 0 1 .6-.1 .44 .44 0 0 1 .2 .6l-.1 1a.4 .4 0 0 1-.4 .4 .4 .4 0 0 1-.4-.5v-.8zM231.1 156.3l-.1 .2v.9a.29 .29 0 0 0 .1 .4 .29 .29 0 0 0 .4 0v-1.2a.28 .28 0 0 0-.1-.3 .28 .28 0 0 0-.3 0z"/>
<path d="M231.6 149l.3-.2h.3l.3 .2 .2 .4-.1 1-.4 .5-.6-.2-.2-.4v-.7zM231.8 149.1l-.2 .4 .1 .9a.46 .46 0 0 0 .6 .2 .46 .46 0 0 0 .2-.6v-.5a.45 .45 0 0 0-.7-.4z"/>
<path d="M232 156.2a.44 .44 0 0 1 .6-.1 .44 .44 0 0 1 .2 .6v.6l-.1 .5a.4 .4 0 0 1-.5 .2 .4 .4 0 0 1-.3-.4v-.9zM232.3 156.2l-.3 .6 .1 .7a.25 .25 0 0 0 .1 .3 .25 .25 0 0 0 .4-.2v-.9a.36 .36 0 0 0-.3-.5z"/>
<path d="M233 148.9h.6a.55 .55 0 0 1 .5 .4 .55 .55 0 0 1-.3 .6l-.1 .1 .2 .2 .3 .7h-.3l-.4-.9h-.4v.9h-.1zM233.1 149.1v.7h.4a.34 .34 0 0 0 .4-.3 .34 .34 0 0 0-.3-.4z"/>
<path d="M234.9 148.9h.8l.3 .4 .1 1-.4 .5-.8 .1zM235.1 149.1v1.6h.3a.82 .82 0 0 0 .5-1.2 .43 .43 0 0 0-.5-.4z"/>
<path d="M237.8 156.1h.6a.55 .55 0 0 1 .5 .4 .55 .55 0 0 1-.3 .6l-.1 .1 .2 .2 .3 .7h-.3l-.4-.9h-.4v.9h-.1zM237.9 156.3v.6h.5a.32 .32 0 0 0 .3-.3 .32 .32 0 0 0-.3-.3z"/>
<path d="M239.5 152.5l.3-.2a.88 .88 0 0 1 .8 1.1v.4l-.3 .4-.3 .1-.4-.1-.3-.4-.1-.4 .1-.5zM239.7 152.5l-.2 .5v.6l.1 .3a.44 .44 0 0 0 .6 .1 .44 .44 0 0 0 .2-.5v-.4l-.1-.3a.42 .42 0 0 0-.6-.3z"/>
<path d="M242.2 152.5l.3-.2h.3l.5 .4v1l-.1 .3-.4 .3a.76 .76 0 0 1-.8-.9zM242.4 152.6l-.2 .6v.5a.43 .43 0 0 0 .5 .4 .43 .43 0 0 0 .4-.5l-.1-.8a.41 .41 0 0 0-.6-.2z"/>
<path d="M243.3 149l.3-.2h.3l.3 .2 .2 .4-.1 1-.4 .5-.6-.2-.2-.4-.1-.7zM243.5 149.1l-.2 .4v.9a.46 .46 0 0 0 .7 .2 .46 .46 0 0 0 .2-.6v-.5a.45 .45 0 0 0-.7-.4z"/>
<path d="M243.6 152.3h.6a.59 .59 0 0 1 .5 .5 .59 .59 0 0 1-.4 .6l.2 .2 .3 .7h-.2l-.5-.9h-.3v.9h-.2zM243.8 152.5v.6h.4a.32 .32 0 0 0 .3-.2 .32 .32 0 0 0-.3-.4z"/>
<path d="M246.2 156.1h.2l.6 2h-.2l-.2-.6h-.6l-.1 .6h-.2zM246.3 156.2l-.2 1h.5z"/>
<path d="M246.8 152.5l.3-.2a.86 .86 0 0 1 .8 1.1l-.2 .8-.4 .1-.4-.1-.2-.2-.1-.5v-.6zM247 152.5l-.2 .4v.7l.2 .4a.51 .51 0 0 0 .6-.1 .51 .51 0 0 0 .1-.6v-.4l-.2-.3a.33 .33 0 0 0-.5-.1z"/>
<path d="M248.6 156.1h.7l.3 .3 .1 1.1-.1 .3-.4 .3h-.6zM248.7 156.3v1.5h.3a.58 .58 0 0 0 .5-.8v-.4a.38 .38 0 0 0-.5-.3z"/>
<path d="M250 152.3h.2l.6 2h-.3l-.1-.6h-.6l-.2 .6h-.2zM250.1 152.5l-.3 .9h.5z"/>
<path d="M252.4 156.1h.5a.81 .81 0 0 1 .6 .9v.6a.51 .51 0 0 1-.6 .5h-.5zM252.6 156.3v1.5h.3a.65 .65 0 0 0 .4-.9v-.4l-.2-.2z"/>
<path d="M252.8 152.5l.2-.2h.5l.3 .3 .1 .9-.1 .5-.3 .3-.5-.1-.4-.5v-.7zM253 152.5l-.2 .4v.7l.2 .4a.5 .5 0 0 0 .6-.1 .5 .5 0 0 0 .1-.6v-.4l-.2-.3a.33 .33 0 0 0-.5-.1z"/>
<path d="M257.1 152.5l.3-.2h.4l.3 .2 .2 .6v.6a.33 .33 0 0 0 0 .5v.3l-.3-.3h-.1a.63 .63 0 0 1-.9-.6v-.6zM257.3 152.6l-.2 .6 .1 .5a.37 .37 0 0 0 .2 .3 .37 .37 0 0 0 .4 0l-.1-.1v-.2l.3 .2 .1-.3-.1-.8a.41 .41 0 0 0-.3-.3 .41 .41 0 0 0-.4 .1z"/>
<path d="M260.4 152.3h.2l.6 2h-.2l-.2-.6h-.6l-.2 .6h-.1zM260.5 152.5l-.3 .9h.5z"/>
<path d="M261 156.2a.39 .39 0 0 1 .5-.1 .39 .39 0 0 1 .1 .5v1.2a.4 .4 0 0 1-.5 .2 .4 .4 0 0 1-.3-.4v-1zM261.1 156.3l-.1 .3v.8a.29 .29 0 0 0 .1 .4 .29 .29 0 0 0 .3 0l.1-1.2a.27 .27 0 0 0-.1-.3 .27 .27 0 0 0-.3 0z"/>
</g>
<path d="M252.2 152.3v2" fill="none" stroke="#000" stroke-width=".21"/>
<path d="M264 152.3v2" fill="none" stroke="#000" stroke-width=".17"/>
<g font-size="2.4">
<text x="35.6" y="179.5">Note-</text>
<text x="136.5" y="179.3">REV-</text>
<text x="35.6" y="182.2">1. All Civil work will be in clients scope.</text>
<text x="136.7" y="182.2">1. STRUCTURE MS TUBE SIZE CHANGED</text>
</g>
<g font-size="2.1">
<text x="245" y="163.8">NIHVA TECHNOLOGIES</text>
<text x="247.8" y="166">PVT. LTD. PUNE</text>
</g>
<g font-size="1.9">
<text x="198" y="167.4">HSD HS9020G</text>
<text x="198.1" y="165.1">STRUCTURE FOR</text>
<text x="221.5" y="173">CLIENT - Fibro,India</text>
<text x="221.4" y="178.3">SITE - Chakan</text>
<text x="221.6" y="175.6">PROJECT -</text>
<text x="221.2" y="183.8">SCALE: NTS</text>
<text x="221.5" y="181">DWG. NO. : NIHVA/17-18/0037/01</text>
<text x="238.2" y="183.7">WT:</text>
<text x="251.7" y="183.8">SHEET: 01 OF 01</text>
<text x="259.4" y="181">REV- 01</text>
</g>
<g font-size="1.7">
<text x="111.2" y="75.8">MS Squ. Tube</text>
<text x="111.3" y="77.8">30x30x1.6mm</text>
<text x="89.2" y="87.2" transform="rotate(-90 89.2 87.2)">450 Headroom</text>
<text x="113.9" y="87.9">ISMC100/</text>
<text x="114" y="89.9">MS Squ. Tube</text>
<text x="108.5" y="91" transform="rotate(-90 108.5 91)">800mm</text>
<text x="113.9" y="91.9">100x100x4mm</text>
<text x="140.3" y="99.3">1000</text>
<text x="57.3" y="106.2">MS Squ. Tube</text>
<text x="153.2" y="104.1">MS REC.TUBE 100X50X3.2mm</text>
<text x="153.3" y="106.2">Supports for</text>
<text x="57.4" y="108.1">30x30x1.6mm</text>
<text x="106.6" y="111.8">ISMC100/</text>
<text x="106.7" y="113.9">MS Squ. Tube</text>
<text x="153.3" y="108.2">the Structure</text>
<text x="106.6" y="115.9">100x100x4mm</text>
<text x="88.9" y="123.3" transform="rotate(-90 88.9 123.3)">2000 Clear Height</text>
<text x="104.5" y="130.4">100</text>
<text x="178.6" y="132">FFL</text>
<text x="95" y="137.1">350</text>
<text x="86.2" y="139.4">600</text>
<text x="96.3" y="139.4">450</text>
<text x="109.9" y="139.4">1500 Clear Width</text>
<text x="139.4" y="139.4">1100</text>
<text x="142.1" y="142.9">MS Base plate</text>
<text x="142.2" y="144.9">of suitable thk. with Rib &amp; 4 Nos Anchor F.</text>
<text x="142.2" y="146.9">for structure mounting</text>
<text x="135.3" y="153.8" transform="rotate(-90 135.3 153.8)">100</text>
</g>
<g font-size="1.6">
<text x="113.3" y="143.4">Elevation</text>
<text x="115.5" y="152.2">Plan</text>
<text x="249.6" y="167.7">Tel : 020 66304033</text>
<text x="198.9" y="172.7">SURAJ</text>
<text x="200.5" y="170.5">NAME</text>
<text x="208.7" y="170.5">SIGN</text>
<text x="214.1" y="172.6">23/05/18</text>
<text x="215.1" y="170.5">DATE</text>
<text x="246.9" y="170.6">Website:- www.nihva.com</text>
<text x="247.7" y="169.3">Email:- info@nihva.com</text>
<text x="198.9" y="178.5">PRADEEP</text>
<text x="198.9" y="175.8">PRADEEP</text>
<text x="214.1" y="175.3">23/05/18</text>
<text x="214.1" y="178">23/05/18</text>
</g>
<g font-size="1.4">
<text x="190.7" y="172.9">DRAWN</text>
<text x="190.6" y="175.2">CHECK</text>
<text x="190.7" y="178.3">APPROVAL</text>
</g>
<g font-size="1.3">
<text x="190.8" y="180.7">If any queries contact : design@nihva.com</text>
<text x="197.3" y="183.5">ALL DIMENSION ARE IN mm</text>
</g>
<text font-size="1.2" x="191.7" y="163.5">TITLE</text>
</svg>
